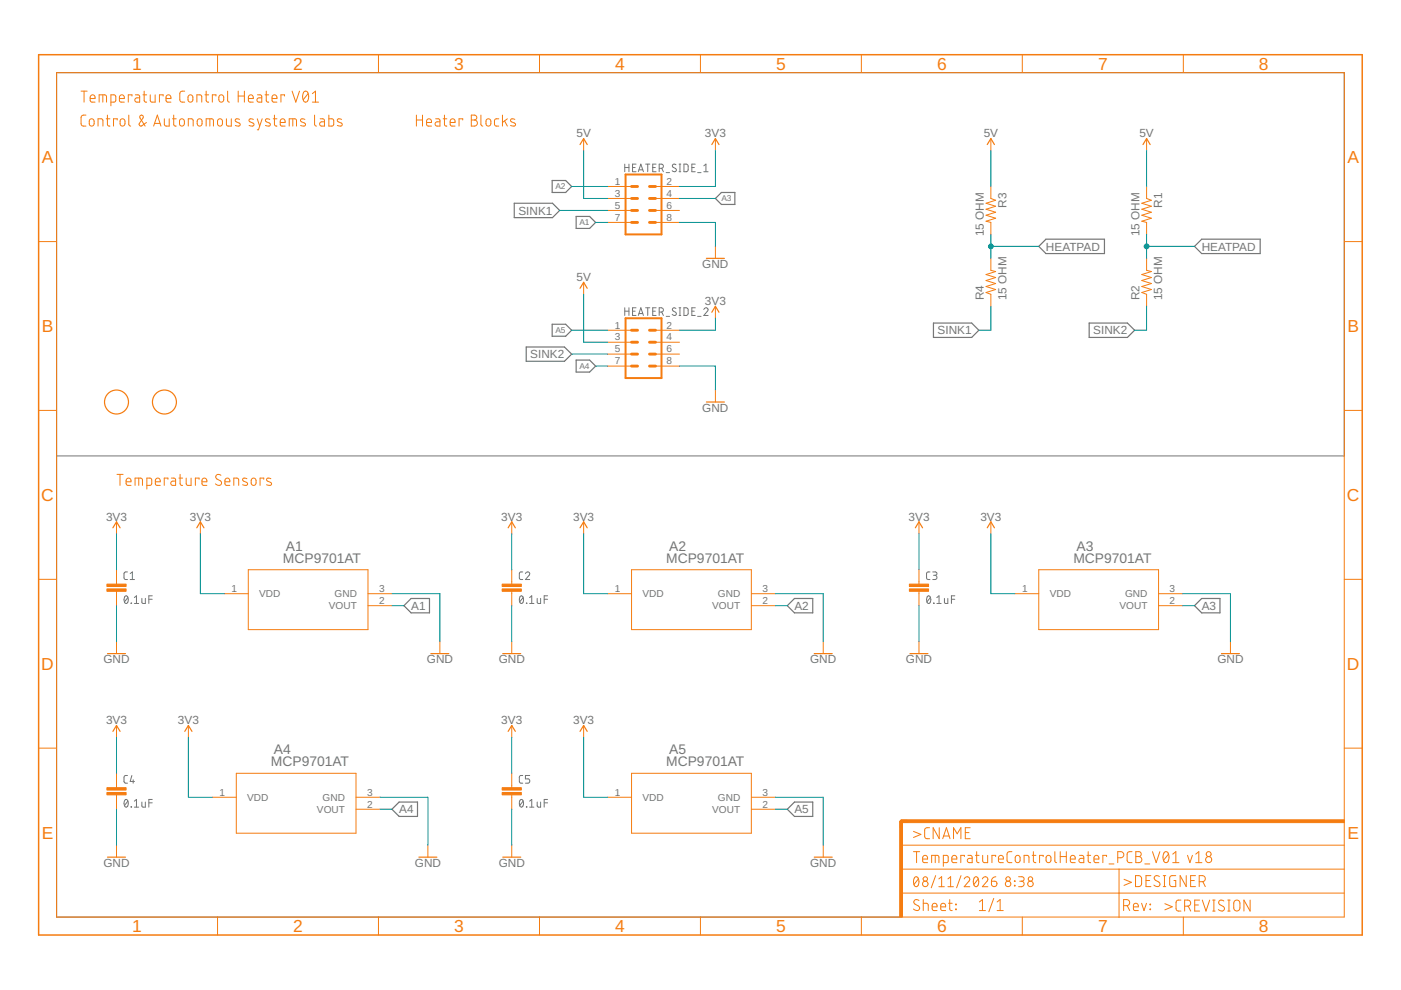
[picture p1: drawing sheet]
<svg xmlns="http://www.w3.org/2000/svg" width="297mm" height="210mm" viewBox="0 0 297 210" stroke-linecap="round" stroke-linejoin="round" font-family="sans-serif">
<g fill="none" stroke="#757575" stroke-width=".21">
<path d="M132.5 34.8v1.6M132.5 35.5h.8M133.3 34.8v1.6M134.1 35.5h.6M134.9 34.8h-.8v1.6h.8M135.3 36.4l.6-1.6 .5 1.6M135.5 36h.8M136.9 34.8h.9M137.3 34.8v1.6M138.4 35.5h.5M139.1 34.8h-.7v1.6h.7M139.8 35.7h.4a.44 .44 0 0 0 .5-.5 .44 .44 0 0 0-.5-.4h-.4v1.6"/>
<path d="M140.3 35.7l.4 .7M141.2 36.6h.8M143.3 34.9a.41 .41 0 0 0-.6 0 .41 .41 0 0 0 0 .6l.5 .2a.44 .44 0 0 1 0 .7 .44 .44 0 0 1-.7-.2M144 36.4h.3M144 34.8h.3M144.2 34.8v1.6M145 34.8h.6l.3 .3v1l-.3 .3h-.6zM146.7 35.5h.5M147.4 34.8h-.7v1.6h.7M147.9 36.6h.7M149.2 36.4h.9M149.2 35.2l.5-.4v1.6"/>
<path d="M132.5 65.3v1.6M132.5 66h.8M133.3 65.3v1.6M134.1 66h.6M134.9 65.3h-.8v1.6h.8M135.3 66.9l.6-1.6 .5 1.6M135.5 66.5h.8M136.9 65.3h.9M137.3 65.3v1.6M138.4 66h.5M139.1 65.3h-.7v1.6h.7M139.8 66.2h.4a.46 .46 0 0 0 .5-.5 .46 .46 0 0 0-.5-.4h-.4v1.6"/>
<path d="M140.3 66.2l.4 .7M141.2 67.1h.8M143.3 65.4l-.2-.1a.38 .38 0 0 0-.5 .1 .38 .38 0 0 0 .1 .5l.5 .3a.44 .44 0 0 1 0 .7 .44 .44 0 0 1-.7-.2M144 66.9h.3M144 65.3h.3M144.2 65.3v1.6M145 65.3h.6l.3 .2v1.1l-.3 .2-.6 .1zM146.7 66h.5M147.4 65.3h-.7v1.6h.7M147.9 67.1h.7M149.2 65.6a.44 .44 0 0 1 .6-.3 .44 .44 0 0 1 .2 .7l-.8 .9h.9M12 96.7h273v-81.3h-273v179h179.1"/>
<path d="M26.5 126.4l.3-.1a.97 .97 0 0 1 0 1.7 1 1 0 0 1-.3-1.6zM27 121.3h-.5l-.2 .3v1.1l.2 .2h.5M27.1 126.7l-.7 .9M27.6 122.9h.9M27.6 121.6l.5-.3v1.6M27.8 127.9l.1 .1zM28.5 128h.9M28.5 126.7l.4-.4v1.7M30.1 126.9v.9l.3 .2h.4v-1.1M31.6 127.1h.7M32.3 126.3h-.7v1.7M110.3 126.4l.3-.1a.97 .97 0 0 1 0 1.7 1 1 0 0 1-.3-1.6z"/>
<path d="M110.8 121.3h-.5l-.2 .3v1.1l.2 .2h.5M110.9 126.7l-.7 .9M111.4 121.6a.45 .45 0 0 1 .6-.3 .45 .45 0 0 1 .2 .7l-.8 .9h.9M111.6 127.9l.1 .1zM112.3 128h.9M112.3 126.7l.4-.4v1.7M113.9 126.9v.9l.3 .2h.4v-1.1M115.4 127.1h.7M116.1 126.3h-.7v1.7M196.7 126.4l.2-.1a.95 .95 0 0 1 0 1.7 1.02 1.02 0 0 1-.2-1.6zM197.2 121.3h-.5l-.3 .3 .1 1.1 .2 .2h.5M197.3 126.7l-.8 .9"/>
<path d="M197.8 121.3h.5a.36 .36 0 0 1 .3 .3 .36 .36 0 0 1-.3 .4h-.4M198 127.9v.1zM198.2 122a.44 .44 0 0 1 .4 .4 .44 .44 0 0 1-.4 .5h-.4M198.6 128h.9M198.6 126.7l.5-.4v1.7M200.2 126.9l.1 .9 .2 .2h.5v-1.1M201.7 127.1h.7M202.4 126.3h-.7v1.7M26.5 169.6l.3-.1a.97 .97 0 0 1 0 1.6 1.02 1.02 0 0 1-.3-1.5zM27 164.4h-.5l-.2 .4 .1 1.1 .6 .2M27.1 169.9l-.7 .9M27.8 171l.1 .1z"/>
<path d="M28 164.4l-.4 1.3h.9M28.2 165.3v.8M28.5 169.9l.4-.4v1.6M28.5 171.1h.9M30.1 170.1v.9l.3 .1h.4v-1M31.6 170.2h.7M32.3 169.5h-.7v1.6M110.3 169.6l.3-.1a.97 .97 0 0 1 0 1.6 1.02 1.02 0 0 1-.3-1.5zM110.8 164.4h-.5l-.2 .4v1l.2 .2 .5 .1M110.9 169.9l-.7 .9M111.6 171l.1 .1zM112.3 169.9l.4-.4v1.6"/>
<path d="M112.3 171.1h.9M112.3 164.4h-.9v.7h.6a.46 .46 0 0 1 .3 .5 .46 .46 0 0 1-.3 .5h-.6M113.9 170.1v.9l.3 .1h.4v-1M115.4 170.2h.7M116.1 169.5h-.7v1.6"/>
</g>
<g fill="none" stroke="#757575" stroke-width=".25">
<path d="M117.1 38.3h2.8l1.3 1.2-1.3 1.3h-2.8zM109 43.1h8.1l1.6 1.5-1.6 1.5h-8.1zM122.2 45.9h2.8l1.3 1.3-1.3 1.2h-2.8zM153 40.8h2.8v2.5h-2.8l-1.3-1.2zM220.2 52.2l1.6-1.5h12.4v3.1h-12.4zM254.8 50.7h12.4v3.1h-12.4l-1.5-1.6zM111.6 73.6h8.1l1.5 1.5-1.5 1.5h-8.1zM117.1 68.7h2.8l1.3 1.3-1.3 1.3h-2.8zM122.2 76.3h2.8l1.3 1.3-1.3 1.3h-2.8zM197.9 68.5h8.1l1.5 1.5-1.5 1.5h-8.1zM230.9 68.5h8.1l1.6 1.5-1.6 1.5h-8.1zM85.6 128.4l1.6-1.5h3.9v3h-3.9z"/>
<path d="M168.4 126.9h3.9v3h-3.9l-1.5-1.5zM254.8 126.9h3.9v3h-3.9l-1.5-1.5zM83.1 171.6l1.5-1.5h3.9v3h-3.9zM166.9 171.6l1.5-1.5h3.9v3h-3.9z"/>
</g>
<g fill="none" stroke="#f57c10" stroke-width=".21">
<path d="M12 15.4h273v179h-273zM17.2 19.3h1.3M17.8 19.3v2.4M30.6 19.3v2.1l.5 .3M39.2 19.3h-.5a.51 .51 0 0 0-.6 .6l.1 1.5 .3 .2 .7 .1M43.7 19.3v2l.1 .2 .4 .2M46.1 11.6v3.8M48.3 19.3v2.1l.3 .3M50.5 19.3v2.4M51.8 19.3v2.4M56.5 19.3v2.1l.5 .3M61.9 19.3l.8 2.4 .8-2.4"/>
<path d="M64.4 19.5a.62 .62 0 0 1 .8-.1 .62 .62 0 0 1 .2 .8 .99 .99 0 0 1-.8 1.4 1.68 1.68 0 0 1-.2-2.1zM65.3 19.9l-1 1.2M66.2 19.9l.7-.6v2.4M80.2 11.6v3.8M114.4 11.6v3.8M148.5 11.6v3.8M182.6 11.6v3.8M216.7 11.6v3.8M250.9 11.6v3.8M18.2 24.4h-.7l-.3 .5 .1 1.6 .2 .2h.7M19 25.4l.3-.2 .5 .2 .2 .8a.52 .52 0 0 1-.6 .5 .52 .52 0 0 1-.5-.5zM19.1 20.9h1.1a.55 .55 0 0 0-.4-.8 .55 .55 0 0 0-.7 .5l.1 .9 1 .2"/>
<path d="M20.8 26.7v-1.5l.9 .1 .1 1.4M21 21.7v-1.6l1.5 .1 .1 1.5M21.8 20.1v1.6M22.5 25.2h.8M22.8 24.4v2.1l.5 .2M23.5 21.7l.8-.1 .2-.2 .1-.9-.3-.4h-.8v2.3M24.8 25.4v-.2h-.7v1.5M25.3 20.9h1.1a.55 .55 0 0 0-.4-.8 .55 .55 0 0 0-.7 .5l.1 .9 1 .2M25.6 25.4l.3-.2 .5 .2 .1 .8a.52 .52 0 0 1-.5 .5 .52 .52 0 0 1-.5-.5zM27.3 24.4v2l.1 .2 .3 .1M28 20.4v-.3h-.8v1.6M28.7 20.1h.7l.2 .2v1.4h-.6a.46 .46 0 0 1-.4-.5 .46 .46 0 0 1 .4-.5h.6"/>
<path d="M30.3 20.1h.8M31.1 26l-1 .7a.38 .38 0 0 1-.5-.1 .38 .38 0 0 1-.1-.4l.8-1.2a.39 .39 0 0 0-.3-.6 .39 .39 0 0 0-.3 .6l1.1 1.7M31.9 20.1v1.3l.3 .3h.7v-1.6M32.6 26.7l.8-2.3 .7 2.3M32.8 26.2h1.1M34.6 20.4v-.3h-.8v1.6M34.8 25.2v1.2l.2 .2 .2 .1h.7v-1.5M35.2 20.9h1a.55 .55 0 0 0-.3-.8 .55 .55 0 0 0-.7 .5l.1 .9 .9 .2M36.6 25.2h.8M36.8 24.4l.1 2.1 .5 .2M38.2 25.4l.3-.2 .5 .2 .1 .8a.52 .52 0 0 1-.5 .5 .52 .52 0 0 1-.5-.5zM39.9 26.7v-1.5l1 .1 .1 1.4"/>
<path d="M40 20.3l.5-.2a.92 .92 0 0 1 .1 1.5l-.3 .1-.4-.4zM41.7 21.7v-1.6l1 .1 .1 1.5M41.9 25.4l.5-.2a.92 .92 0 0 1 .2 1.5h-.4l-.3-.1-.1-.4zM43.5 20.1h.7M43.7 26.7v-1.5l1.4 .1 .2 1.4M44.5 25.2v1.5M45.8 20.4v-.3h-.8v1.6M46.2 25.4l.5-.2a.92 .92 0 0 1 .2 1.5h-.4l-.4-.3zM46.5 20.3l.5-.2a.92 .92 0 0 1 .2 1.5l-.4 .1-.3-.2-.1-.4zM48 25.2v1.3l.4 .2h.6v-1.5M50.5 20.4h1.3M50.8 25.3l-.7-.1-.2 .4 .9 .6 .1 .4-.3 .1-.7-.1"/>
<path d="M52.7 20.9h1a.55 .55 0 0 0-.4-.8 .55 .55 0 0 0-.6 .5l.1 .9 .9 .2M53.7 25.3l-.7-.1-.2 .4 1 .6v.4l-.3 .1-.7-.1M54.5 25.2l.6 1.5M54.6 20.1h.7l.2 .2v1.4h-.6a.46 .46 0 0 1-.4-.5 .46 .46 0 0 1 .4-.5h.6M55.6 25.2l-.8 2.3h-.3M56.2 20.1h.8M57.2 25.3l-.7-.1-.2 .3v.2l1 .5v.4a.82 .82 0 0 1-1 0M57.7 20.9h1a.55 .55 0 0 0-.3-.8 .55 .55 0 0 0-.7 .5l.1 .9 .9 .2M57.9 25.2h.8M58.2 24.4v2l.1 .2 .4 .1M59.4 26h1.1a.55 .55 0 0 0-.4-.8 .55 .55 0 0 0-.7 .5l.1 .9 1 .1M60.3 20.4v-.3h-.7v1.6"/>
<path d="M61.3 26.7v-1.5l1.5 .1 .1 1.4M62.1 25.2v1.5M64.6 25.3l-.7-.1-.2 .4 1 .6v.4l-.3 .1-.7-.1M66.2 21.7h1.3M66.7 24.4v2l.1 .2 .3 .1M67.9 25.2h.7l.2 .2v1.3h-.6a.46 .46 0 0 1-.4-.4 .46 .46 0 0 1 .4-.5h.6M69.7 24.4v2.3h.8l.3-.3-.1-1-.2-.2h-.8M72.4 25.3l-.7-.1-.2 .3 .1 .2 .9 .5v.4a.82 .82 0 0 1-1 0M88.3 24.4v2.3M88.3 25.4h1.3M89.6 24.4v2.3M90.4 26h1.1a.55 .55 0 0 0-.4-.8 .55 .55 0 0 0-.7 .5l.2 .9 .9 .1"/>
<path d="M92.4 25.2h.6l.3 .2v1.3h-.6a.46 .46 0 0 1-.5-.4 .46 .46 0 0 1 .5-.5h.6M94 25.2h.7M94.2 24.4l.1 2.1 .4 .2M95.4 26h1.1a.55 .55 0 0 0-.4-.8 .55 .55 0 0 0-.7 .5l.2 .9 .9 .1M98.1 25.4v-.2h-.8v1.5M99.9 24.4h.7a.52 .52 0 0 1 .5 .5 .52 .52 0 0 1-.5 .5 .65 .65 0 0 1 .6 .7 .65 .65 0 0 1-.6 .6h-.7zM99.9 25.4h.7M102 24.4v2l.1 .2 .3 .1M103.1 25.4l.4-.2 .4 .2 .2 .8a.52 .52 0 0 1-.5 .5 .52 .52 0 0 1-.6-.5zM105.7 25.2h-.6l-.3 .4 .2 1 .7 .1M106.5 24.4v2.3M107 25.6l.6 1.1"/>
<path d="M107.6 25.2l-1.1 .8M109.2 25.3l-.8-.1-.2 .4 1 .6v.4l-.2 .1-.8-.1M123.7 29.4v2.5M128.8 39.5h5.1M139 39.5h5.1M151.7 29.4v2.5M210.1 29.4v2.5M210.1 39.5v2.6l1 .4-2 .6 2 .6-2 .7 2 .6-2 .6 2 .7-2 .6 1 .3v2.5M243.1 29.4v2.5M243.1 39.5v2.6l1 .4-2 .6 2 .6-2 .7 2 .6-2 .6 2 .7-2 .6 1 .3v2.5M8.2 51.2h3.8M123.7 59.9v2.5"/>
<path d="M128.8 42.1h5.1M128.8 44.6h5.1M128.8 47.2h5.1M139 42.1h5.1M139 44.6h5.1M139 47.2h5.1M151.7 52.2v2.6M210.1 54.8v2.5l1 .3-2 .6 2 .6-2 .7 2 .6-2 .6 2 .7-2 .6 1 .4v2.5M243.1 54.8v2.5l1 .3-2 .6 2 .6-2 .7 2 .6-2 .6 2 .7-2 .6 1 .4v2.5M285 51.2h3.8M128.8 70h5.1M128.8 72.6h5.1"/>
<path d="M128.8 75.1h5.1M128.8 77.6h5.1M139 70h5.1M139 72.6h5.1M139 75.1h5.1M139 77.6h5.1M151.7 64.9v2.6M8.2 87h3.8M151.7 82.7v2.5M285 87h3.8M24.7 110.6v2.6M24.8 100.6h1.3"/>
<path d="M25.4 100.6v2.3M26.7 102.2h1.1a.55 .55 0 0 0-.4-.8 .55 .55 0 0 0-.7 .5l.2 .9 .9 .1M28.6 102.9v-1.5l1.5 .1 .1 1.4M29.4 101.4v1.5M31.1 102.9h.8l.2-.2 .1-1-.3-.3h-.8v2.3M32.9 102.2h1.1a.55 .55 0 0 0-.4-.8 .55 .55 0 0 0-.7 .5l.1 .9 1 .1M35.6 101.6v-.2h-.8v1.5M36.3 101.4h.7l.2 .2v1.3h-.5a.46 .46 0 0 1-.5-.4 .46 .46 0 0 1 .5-.5h.5M37.9 101.4h.8M38.2 100.6v2.1l.5 .2M39.5 101.4v1.3l.4 .2h.6v-1.5M42.2 101.6v-.2h-.8v1.5"/>
<path d="M42.5 110.6v2.6M42.8 102.2h1.1a.55 .55 0 0 0-.4-.8 .55 .55 0 0 0-.7 .5l.1 .9 1 .1M46.8 100.8a.58 .58 0 0 0-.8-.1 .58 .58 0 0 0 0 .9l.7 .3a.58 .58 0 0 1 .1 .9 .58 .58 0 0 1-.9 0l-.2-.2M47.7 102.2h1a.55 .55 0 0 0-.3-.8 .55 .55 0 0 0-.7 .5l.1 .9 .9 .1M49.6 102.9v-1.5l.9 .1 .1 1.4M52.3 101.5l-.7-.1-.2 .4 1 .6v.4l-.2 .1-.8-.1M53.4 101.6l.5-.2a.92 .92 0 0 1 .1 1.4l-.3 .1-.4-.3zM55.9 101.6v-.2h-.8v1.5M57.4 101.5l-.7-.1-.2 .4 1 .6v.4l-.3 .1-.7-.1M108.5 110.6v2.6M123.7 110.6v2.6M194.8 110.6v2.6"/>
<path d="M210.1 110.6v2.6M8.2 122.8h3.8M24.7 120.8v3M24.7 125.4v3M24.7 136v2.6M47.6 125.9h5M52.6 120.8h25.4v12.7h-25.4zM78 125.9h5.1M78 128.4h5.1M93.3 136v2.6M108.5 120.8v3M108.5 125.4v3"/>
<path d="M108.5 136v2.6M128.8 125.9h5.1M133.9 120.8h25.4v12.7h-25.4zM159.3 125.9h5.1M159.3 128.4h5.1M174.5 136v2.6M194.8 120.8v3M194.8 125.4v3M194.8 136v2.6M215.2 125.9h5M220.2 120.8h25.4v12.7h-25.4zM245.6 125.9h5.1"/>
<path d="M245.6 128.4h5.1M260.9 136v2.6M285 122.8h3.8M8.2 158.6h3.8M24.7 153.8v2.5M39.9 153.8v2.5M108.5 153.8v2.5M123.7 153.8v2.5M285 158.6h3.8M24.7 164v3M24.7 168.5v3.1M24.7 179.2v2.5"/>
<path d="M45 169h5.1M50.1 164h25.4v12.7h-25.4zM75.5 169h5.1M75.5 171.6h5.1M90.7 179.2v2.5M108.5 164v3M108.5 168.5v3.1M108.5 179.2v2.5M128.8 169h5.1M133.9 164h25.4v12.7h-25.4zM159.3 169h5.1M159.3 171.6h5.1"/>
<path d="M174.5 179.2v2.5M191.1 179.2h93.9M193.7 176.3l1.5 .6-1.5 .7M197.1 175.5h-.7l-.4 .5 .1 1.6 .3 .2h.7M199.1 175.5v2.3l-1.3-2.3v2.3M199.9 177.8l.8-2.3 .7 2.3M200.1 177.2h1.1M202.2 177.8v-2.3l.7 1.3 .8-1.3v2.3M204.7 176.5h.7M205.7 175.5h-1v2.3h1M46.1 194.4v3.8M80.2 194.4v3.8"/>
<path d="M114.4 194.4v3.8M148.5 194.4v3.8M182.6 194.4v3.8M191.1 189.4h93.9M191.1 184.3h93.9M193.7 180.6h1.3M193.9 186l.2-.1a.86 .86 0 0 1 .7 1.3v.3a.51 .51 0 0 1-.6 .5 .51 .51 0 0 1-.5-.5v-.8zM194.3 180.6v2.3M194.7 186.4l-.9 1.1M194.8 190.9a.58 .58 0 0 0-.8-.1 .58 .58 0 0 0 0 .9l.7 .4a.58 .58 0 0 1 .1 .9 .58 .58 0 0 1-.9-.1l-.2-.2M195.6 182.1h1.1a.55 .55 0 0 0-.4-.7 .55 .55 0 0 0-.7 .5l.1 .9 1 .1M195.7 191.5l1 .1 .1 1.5"/>
<path d="M195.7 190.7v2.4M197.5 182.9v-1.5l1.5 .1 .1 1.4M197.6 192.3h1.1a.54 .54 0 0 0-.4-.8 .54 .54 0 0 0-.7 .5l.2 1 .9 .1M198.3 181.4v1.5M198.4 185.7l-1 2.5M199.1 186.4l.5-.5v2.1M199.1 188h1.1M199.5 192.3h1a.54 .54 0 0 0-.4-.8 .54 .54 0 0 0-.6 .5l.1 1 .9 .1M200 182.9h.8l.2-.2v-1.1l-.2-.2h-.8v2.3M201 188h1.1M201 186.4l.5-.5v2.1M201.1 191.5h.8"/>
<path d="M201.4 190.7v2.1l.5 .3M201.8 182.1h1.1a.56 .56 0 0 0-.4-.7 .56 .56 0 0 0-.7 .5l.1 .9 1 .1M202.6 191.7l.2 .1zM202.6 192.7l.2 .2zM203.8 185.7l-1 2.5M204.4 186.4a.58 .58 0 0 1 .9-.5 .58 .58 0 0 1 .1 .9l-1 1.2h1.2M204.5 181.6v-.2h-.8v1.5M205.2 181.4h.7l.2 .3v1.2h-.6a.46 .46 0 0 1-.4-.5 .46 .46 0 0 1 .4-.4h.6M206.6 186l.2-.1a.86 .86 0 0 1 .7 1.3 .6 .6 0 0 1-.6 .8 .6 .6 0 0 1-.5-.8v-.5zM206.8 181.4h.8M207.1 180.6v2.1l.5 .2M207.4 186.4l-.9 1.1"/>
<path d="M207.6 191.2l.7-.5v2.4M207.6 193.1h1.3M208.3 186.4a.58 .58 0 0 1 .8-.5 .58 .58 0 0 1 .2 .9l-1 1.2h1.1M208.3 181.4v1.1l.2 .3 .2 .1h.7v-1.5M210.2 186.8h.7a.59 .59 0 0 1 .5 .7 .59 .59 0 0 1-.6 .5 .59 .59 0 0 1-.6-.6zM210.7 190.5l-1 2.8M211.1 181.6v-.2h-.8v1.5M211.1 185.9l-.6 .3-.3 .6M211.4 193.1h1.3M211.4 191.2l.6-.5v2.4M211.7 182.1h1a.55 .55 0 0 0-.3-.7 .55 .55 0 0 0-.7 .5l.1 .9 .9 .1M214.5 180.6h-.5a.51 .51 0 0 0-.5 .5l.1 1.6 .3 .2h.6"/>
<path d="M215.1 186.8l.1 .1zM215.1 187.7l.1 .1zM215.4 181.5l.5-.1a.92 .92 0 0 1 .1 1.4l-.3 .1-.4-.3zM216 185.9h.7a.48 .48 0 0 1 .4 .5 .48 .48 0 0 1-.4 .4h-.5M216.6 186.8a.58 .58 0 0 1 .5 .6 .58 .58 0 0 1-.5 .6h-.6M216.7 194.4v3.8M217.1 182.9v-1.5l.9 .1 .2 1.4M218.8 181.4h.8M219.1 180.6v1.9l.1 .3 .4 .1M221.2 181.6v-.2h-.8v1.5M221.9 181.5l.5-.1a.92 .92 0 0 1 .2 1.4l-.4 .1-.4-.3zM223.6 180.6l.1 2.1 .3 .2"/>
<path d="M224.8 180.6v2.3M224.8 181.6h1.3M226.1 180.6v2.3M226.9 182.1h1.1a.55 .55 0 0 0-.4-.7 .55 .55 0 0 0-.7 .5l.2 .9 .9 .1M228.9 181.4h.6l.3 .3v1.2h-.6a.46 .46 0 0 1-.5-.5 .46 .46 0 0 1 .5-.4h.6M230.5 181.4h.7M230.7 180.6v1.9l.1 .3 .4 .1M231.9 182.1h1.1a.55 .55 0 0 0-.4-.7 .55 .55 0 0 0-.7 .5l.2 .9 .9 .1M234.6 181.6v-.2h-.8v1.5M235.1 183.2h1.1M237 181.9h.6a.65 .65 0 0 0 .7-.7 .65 .65 0 0 0-.7-.6h-.6v2.3M237.3 184.3v10.2"/>
<path d="M238.2 192h.7a.65 .65 0 0 0 .6-.6 .65 .65 0 0 0-.6-.7h-.7v2.4M238.3 186.4l1.6 .7-1.6 .6M239 192l.5 1.1M240 180.6h-.5a.51 .51 0 0 0-.5 .5l.1 1.6 .2 .2h.7M240.3 192.3h1a.54 .54 0 0 0-.3-.8 .54 .54 0 0 0-.7 .5l.1 1 .9 .1M240.7 185.7h.9l.4 .4v1.4l-.4 .5h-.9zM240.8 180.6h.6a.52 .52 0 0 1 .6 .5 .52 .52 0 0 1-.6 .5 .65 .65 0 0 1 .7 .7 .65 .65 0 0 1-.7 .6h-.6zM240.8 181.6h.6M242 191.5l.5 1.6 .6-1.6M242.7 183.2h1.1M243 186.7h.8M243.8 192.7l.1 .2z"/>
<path d="M243.8 191.7l.1 .1zM244 185.7h-1v2.3h1M244.3 180.6l.8 2.3 .8-2.3M245.8 185.8a.58 .58 0 0 0-.9-.1 .58 .58 0 0 0 .1 .9l.7 .4a.54 .54 0 0 1 .2 .7 .54 .54 0 0 1-.8 .2l-.5-.2M246.6 185.7h.6M246.6 188h.6M246.8 180.8a.62 .62 0 0 1 .8-.1 .62 .62 0 0 1 .2 .7 .99 .99 0 0 1-.7 1.5 1.68 1.68 0 0 1-.3-2.1zM246.9 185.7v2.3M247 191.6l1.5 .7-1.5 .6M247.7 181.1l-1 1.3M248.6 182.9h1.4M248.6 181.1l.7-.5v2.3"/>
<path d="M249.3 185.7h-1l-.3 .3v1.5l.2 .4 1.1 .1v-1.3h-.4M250.4 190.8l-.7 .1-.4 .4 .1 1.7 .3 .1 .7 .1M250.9 194.4v3.8M251.2 192.1h.6a.65 .65 0 0 0 .7-.6 .65 .65 0 0 0-.7-.7h-.6v2.4M251.5 185.7v2.3l-1.3-2.3v2.3M251.8 181.4l.5 1.5 .5-1.5M251.9 192.1l.6 1.1M252.4 186.7h.8M253.3 191.9h.8M253.5 185.7h-1.1v2.3h1.1M253.5 182.9h1.3M253.5 181.1l.7-.5v2.3"/>
<path d="M254.3 186.9h.6a.65 .65 0 0 0 .6-.6 .65 .65 0 0 0-.6-.6h-.6v2.3M254.3 190.8h-1v2.4h1M254.9 190.8l.8 2.4 .8-2.4M255 186.9l.5 1.1M257.1 193.2h.5M257.1 190.8h.5M257.4 190.8v2.4M259.5 191a.58 .58 0 0 0-.9-.1 .58 .58 0 0 0 0 .9l.8 .4a.58 .58 0 0 1 0 .9 .58 .58 0 0 1-.8-.1l-.3-.2M260.3 193.2h.5M260.3 190.8h.5M260.6 190.8v2.4M261.7 191.1a.66 .66 0 0 1 .7-.2 .66 .66 0 0 1 .5 .6v1a.66 .66 0 0 1-.7 .7 .66 .66 0 0 1-.6-.7z"/>
<path d="M265 190.8v2.4l-1.3-2.4v2.4"/>
<circle cx="196.2" cy="187.4" r=".59"/>
<circle cx="196.2" cy="186.4" r=".46"/>
<circle cx="213.7" cy="187.4" r=".58"/>
<circle cx="213.7" cy="186.4" r=".47"/>
<circle cx="218.5" cy="187.4" r=".58"/>
<circle cx="218.5" cy="186.4" r=".47"/>
<circle cx="256.2" cy="181.1" r=".52"/>
<circle cx="256.3" cy="182.3" r=".64"/>
</g>
<g fill="#f57c10" stroke="#f57c10" stroke-width=".21">
<path d="M190.8 174.1h.5v20.3h-.5z"/>
<path d="M191 173.8h94v.6h-94z"/>
<path d="M22.7 124.9h4v.5h-4z"/>
<path d="M22.7 123.8h4v.6h-4z"/>
<path d="M106.5 124.9h4v.5h-4z"/>
<path d="M106.5 123.8h4v.6h-4z"/>
<path d="M192.8 124.9h4.1v.5h-4.1z"/>
<path d="M192.8 123.8h4.1v.6h-4.1z"/>
<path d="M22.7 168h4v.5h-4z"/>
<path d="M22.7 167h4v.5h-4z"/>
<path d="M106.5 168h4v.5h-4z"/>
<path d="M106.5 167h4v.5h-4z"/>
</g>
<g fill="none" stroke="#f57c10" stroke-width=".61">
<path d="M133.9 39.5h1.3M137.7 39.5h1.3M133.9 44.6h1.3M133.9 42.1h1.3M133.9 47.2h1.3M137.7 44.6h1.3M137.7 42.1h1.3M137.7 47.2h1.3M133.9 75.1h1.3M133.9 72.6h1.3M133.9 70h1.3M133.9 77.6h1.3"/>
<path d="M137.7 75.1h1.3M137.7 72.6h1.3M137.7 70h1.3M137.7 77.6h1.3M192.3 174.1h-1.2v1.3"/>
</g>
<path d="M8.2 11.6h280.6v186.6h-280.6z" fill="none" stroke="#f57c10" stroke-width=".32"/>
<path d="M132.6 37h7.7v12.7h-7.7zM132.6 67.5h7.7v12.7h-7.7z" fill="none" stroke="#f57c10" stroke-width=".42"/>
<g fill="none" stroke="#f57c10" stroke-width=".25">
<path d="M123 30.6l.7-1.2 .8 1.2M150.9 30.6l.8-1.2 .7 1.2M209.3 30.6l.8-1.2 .7 1.2M242.3 30.6l.8-1.2 .8 1.2M149.8 54.8h3.8M123 61.1l.7-1.2 .8 1.2M150.9 66.2l.8-1.3 .7 1.3M149.8 85.2h3.8M23.9 111.9l.8-1.3 .8 1.3M41.7 111.9l.8-1.3 .7 1.3M107.7 111.9l.8-1.3 .8 1.3M123 111.9l.7-1.3 .8 1.3"/>
<path d="M194.1 111.9l.7-1.3 .8 1.3M209.3 111.9l.8-1.3 .7 1.3M22.8 138.6h3.8M91.4 138.6h3.8M106.6 138.6h3.8M172.6 138.6h3.8M192.9 138.6h3.8M259 138.6h3.8M23.9 155.1l.8-1.3 .8 1.3M39.2 155.1l.7-1.3 .8 1.3M107.7 155.1l.8-1.3 .8 1.3M123 155.1l.7-1.3 .8 1.3"/>
<path d="M22.8 181.7h3.8M88.8 181.7h3.8M106.6 181.7h3.8M172.6 181.7h3.8"/>
<circle cx="24.7" cy="85.2" r="2.54"/>
<circle cx="34.9" cy="85.2" r="2.54"/>
</g>
<g fill="none" stroke="#009292" stroke-width=".21">
<path d="M121.2 39.5h7.6M123.7 31.9v10.2h5.1M151.7 31.9v7.6h-7.6M210.1 31.9v7.6M243.1 31.9v7.6M118.7 44.6h10.1M126.3 47.2h2.5M144.1 47.2h7.6v5M144.1 42.1h7.6M210.1 49.7v5.1M210.1 52.2h10.1M243.1 49.7v5.1"/>
<path d="M243.1 52.2h10.2M121.2 70h7.6M121.2 75.1h7.6M123.7 62.4v10.2h5.1M126.3 77.6h2.5M144.1 77.6h7.6v5.1M151.7 67.5v2.5h-7.6M210.1 64.9v5.1h-2.6M243.1 64.9v5.1h-2.5M24.7 113.2v7.6M42.5 113.2v12.7h5.1M108.5 113.2v7.6"/>
<path d="M123.7 113.2v12.7h5.1M194.8 113.2v7.6M210.1 113.2v12.7h5.1M24.7 128.4v7.6M83.1 125.9h10.2v10.1M83.1 128.4h2.5M108.5 128.4v7.6M164.4 125.9h10.1v10.1M164.4 128.4h2.5M194.8 128.4v7.6M250.7 125.9h10.2v10.1M250.7 128.4h2.6"/>
<path d="M24.7 156.3v7.7M39.9 156.3v12.7h5.1M108.5 156.3v7.7M123.7 156.3v12.7h5.1M24.7 171.6v7.6M80.6 169h10.1v10.2M80.6 171.6h2.5M108.5 171.6v7.6M164.4 169h10.1v10.2M164.4 171.6h2.5"/>
</g>
<g fill="#009292" stroke="#009292" stroke-width=".21">
<circle cx="210.1" cy="52.2" r=".51"/>
<circle cx="243.1" cy="52.2" r=".51"/>
</g>
<g font-size="3.7" fill="#f57c10">
<text x="28" y="14.8">1</text>
<text x="62.2" y="14.8">2</text>
<text x="96.3" y="14.8">3</text>
<text x="130.4" y="14.8">4</text>
<text x="164.5" y="14.8">5</text>
<text x="198.7" y="14.8">6</text>
<text x="232.8" y="14.8">7</text>
<text x="266.9" y="14.8">8</text>
<text x="8.9" y="34.6">A</text>
<text x="285.7" y="34.6">A</text>
<text x="8.9" y="70.4">B</text>
<text x="285.7" y="70.4">B</text>
<text x="8.8" y="106.2">C</text>
<text x="285.6" y="106.2">C</text>
<text x="8.8" y="142">D</text>
<text x="285.6" y="142">D</text>
<text x="8.9" y="177.8">E</text>
<text x="285.7" y="177.8">E</text>
<text x="28" y="197.6">1</text>
<text x="62.2" y="197.6">2</text>
<text x="96.3" y="197.6">3</text>
<text x="130.4" y="197.6">4</text>
<text x="164.5" y="197.6">5</text>
<text x="198.7" y="197.6">6</text>
<text x="232.8" y="197.6">7</text>
<text x="266.9" y="197.6">8</text>
</g>
<g font-size="2.9" fill="#757575">
<text x="60" y="119.3">MCP9701AT</text>
<text x="60.6" y="116.8">A1</text>
<text x="141.2" y="119.3">MCP9701AT</text>
<text x="141.9" y="116.8">A2</text>
<text x="227.6" y="119.3">MCP9701AT</text>
<text x="228.2" y="116.8">A3</text>
<text x="58.1" y="159.9">A4</text>
<text x="141.9" y="159.9">A5</text>
<text x="57.4" y="162.5">MCP9701AT</text>
<text x="141.2" y="162.5">MCP9701AT</text>
</g>
<g font-size="2.5" fill="#757575">
<text x="122.2" y="29.1">5V</text>
<text x="149.5" y="29.1">3V3</text>
<text x="208.6" y="29.1">5V</text>
<text x="241.6" y="29.1">5V</text>
<text x="109.9" y="45.5">SINK1</text>
<text x="213.4" y="44" transform="rotate(-90 213.4 44)">R3</text>
<text x="246.4" y="44" transform="rotate(-90 246.4 44)">R1</text>
<text x="208.6" y="50.1" transform="rotate(-90 208.6 50.1)">15 OHM</text>
<text x="221.8" y="53.1">HEATPAD</text>
<text x="241.6" y="50.1" transform="rotate(-90 241.6 50.1)">15 OHM</text>
<text x="254.8" y="53.1">HEATPAD</text>
<text x="122.2" y="59.6">5V</text>
<text x="148.9" y="56.8">GND</text>
<text x="149.5" y="64.7">3V3</text>
<text x="208.6" y="63.7" transform="rotate(-90 208.6 63.7)">R4</text>
<text x="213.4" y="63.7" transform="rotate(-90 213.4 63.7)">15 OHM</text>
<text x="241.6" y="63.7" transform="rotate(-90 241.6 63.7)">R2</text>
<text x="246.4" y="63.7" transform="rotate(-90 246.4 63.7)">15 OHM</text>
<text x="198.8" y="70.9">SINK1</text>
<text x="231.8" y="70.9">SINK2</text>
<text x="112.4" y="76">SINK2</text>
<text x="148.9" y="87.3">GND</text>
<text x="22.5" y="110.4">3V3</text>
<text x="40.3" y="110.4">3V3</text>
<text x="106.3" y="110.4">3V3</text>
<text x="121.5" y="110.4">3V3</text>
<text x="192.6" y="110.4">3V3</text>
<text x="207.9" y="110.4">3V3</text>
<text x="87.2" y="129.3">A1</text>
<text x="168.4" y="129.3">A2</text>
<text x="254.8" y="129.3">A3</text>
<text x="21.9" y="140.6">GND</text>
<text x="90.5" y="140.6">GND</text>
<text x="105.7" y="140.6">GND</text>
<text x="171.8" y="140.6">GND</text>
<text x="192.1" y="140.6">GND</text>
<text x="258.1" y="140.6">GND</text>
<text x="22.5" y="153.6">3V3</text>
<text x="37.7" y="153.6">3V3</text>
<text x="106.3" y="153.6">3V3</text>
<text x="121.5" y="153.6">3V3</text>
<text x="84.6" y="172.5">A4</text>
<text x="168.4" y="172.5">A5</text>
<text x="21.9" y="183.8">GND</text>
<text x="88" y="183.8">GND</text>
<text x="105.7" y="183.8">GND</text>
<text x="171.8" y="183.8">GND</text>
</g>
<g font-size="2.1" fill="#757575">
<text x="130.4" y="39.2">1</text>
<text x="130.4" y="41.7">3</text>
<text x="141.3" y="39.2">2</text>
<text x="141.3" y="41.7">4</text>
<text x="130.4" y="44.3">5</text>
<text x="130.4" y="46.8">7</text>
<text x="141.3" y="44.3">6</text>
<text x="141.3" y="46.8">8</text>
<text x="130.4" y="69.7">1</text>
<text x="141.3" y="69.7">2</text>
<text x="130.4" y="72.2">3</text>
<text x="130.4" y="74.7">5</text>
<text x="130.4" y="77.3">7</text>
<text x="141.3" y="72.2">4</text>
<text x="141.3" y="74.7">6</text>
<text x="141.3" y="77.3">8</text>
<text x="49.1" y="125.5">1</text>
<text x="80.4" y="125.5">3</text>
<text x="130.4" y="125.5">1</text>
<text x="161.6" y="125.5">3</text>
<text x="216.7" y="125.5">1</text>
<text x="248" y="125.5">3</text>
<text x="55" y="126.6">VDD</text>
<text x="69.7" y="129.2">VOUT</text>
<text x="70.9" y="126.6">GND</text>
<text x="80.4" y="128.1">2</text>
<text x="136.2" y="126.6">VDD</text>
<text x="151" y="129.2">VOUT</text>
<text x="152.2" y="126.6">GND</text>
<text x="161.6" y="128.1">2</text>
<text x="222.6" y="126.6">VDD</text>
<text x="237.4" y="129.2">VOUT</text>
<text x="238.5" y="126.6">GND</text>
<text x="248" y="128.1">2</text>
<text x="46.6" y="168.7">1</text>
<text x="52.4" y="169.8">VDD</text>
<text x="67.2" y="172.3">VOUT</text>
<text x="68.4" y="169.8">GND</text>
<text x="77.8" y="171.2">2</text>
<text x="77.8" y="168.7">3</text>
<text x="130.4" y="168.7">1</text>
<text x="136.2" y="169.8">VDD</text>
<text x="151" y="172.3">VOUT</text>
<text x="152.2" y="169.8">GND</text>
<text x="161.6" y="171.2">2</text>
<text x="161.6" y="168.7">3</text>
</g>
<g font-size="1.8" fill="#757575">
<text x="117.8" y="40.2">A2</text>
<text x="122.8" y="47.8">A1</text>
<text x="152.9" y="42.7">A3</text>
<text x="117.8" y="70.6">A5</text>
<text x="122.8" y="78.3">A4</text>
</g>
</svg>
